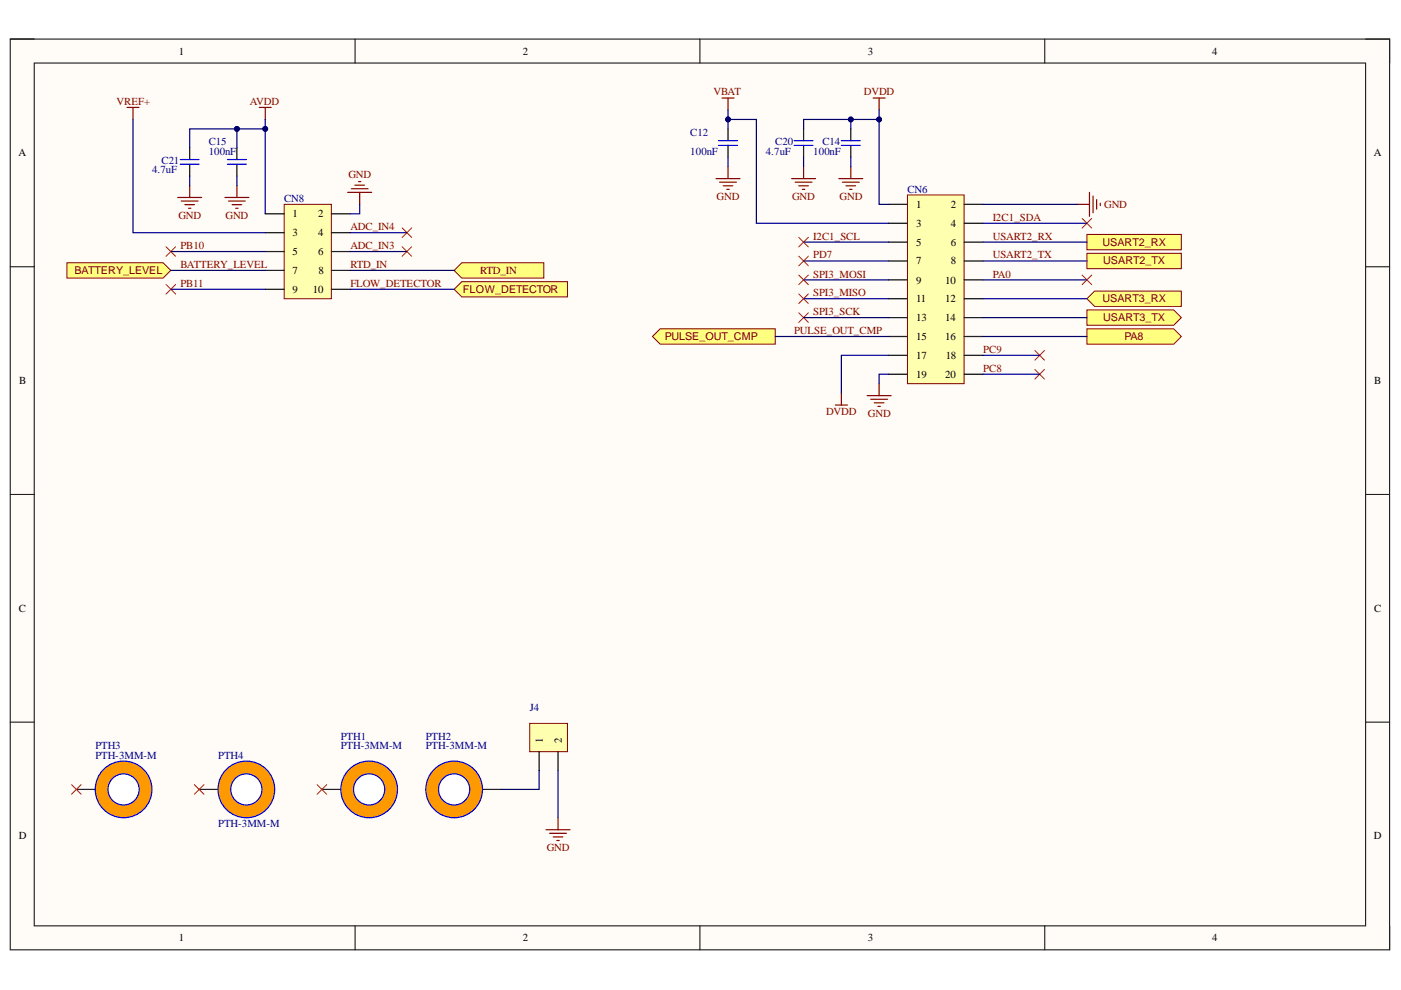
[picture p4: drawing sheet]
<svg xmlns="http://www.w3.org/2000/svg" width="297mm" height="210mm" viewBox="0 0 297 210" stroke-linecap="round" stroke-linejoin="round" font-family="sans-serif">
<path d="M2.2 8.3h292.4v193.1h-292.4z" fill-rule="evenodd" fill="#fffcf8"/>
<path d="M2.2 8.3h292.4v193.1h-292.4z" fill="none" stroke="#000" stroke-width=".21"/>
<path d="M7.3 13.4h282.2v182.9h-282.2z" fill-rule="evenodd" fill="#fffcf8"/>
<g fill="none" stroke="#000" stroke-width=".21">
<path d="M2.2 8.3h5.1M7.3 13.4h282.2v182.9h-282.2zM75.3 8.3v5.1M148.4 8.3v5.1M221.5 8.3v5.1M289.5 8.3h5.1v5.1M2.2 56.6h5.1M289.5 56.6h5.1M2.2 104.8h5.1M289.5 104.8h5.1M2.2 153.1h5.1M289.5 153.1h5.1"/>
<path d="M75.3 196.3v5.1M148.4 196.3v5.1M221.5 196.3v5.1M294.6 196.3v5.1"/>
</g>
<path d="M55 22.8h2.5M56.2 22.8v2.5M185.1 20.8h2.6M186.4 20.8v2.5M183.9 83.9h5M184.6 84.6h3.6M185.4 85.4h2M186.1 86.2h.5M186.4 81.4v2.5" fill="none" stroke="#800000" stroke-width=".25"/>
<path d="M230.4 65.7h18.4l1.7 1.6-1.7 1.7h-18.4z" fill-rule="evenodd" fill="#ffff80"/>
<path d="M230.4 65.7h18.4l1.7 1.6-1.7 1.7h-18.4z" fill="none" stroke="#800000" stroke-width=".21"/>
<path d="M230.4 63.3l1.7-1.6h18.4v3.3h-18.4z" fill-rule="evenodd" fill="#ffff80"/>
<path d="M230.4 63.3l1.7-1.6h18.4v3.3h-18.4z" fill="none" stroke="#800000" stroke-width=".21"/>
<path d="M26.9 22.8h2.6M28.2 22.8v2.5M75.2 39.3h2.1M76 38.5h.5M153.1 20.8h2.5M154.4 20.8v2.5M73.7 40.8h5.1M74.5 40h3.5M76.3 40.8v2.5" fill="none" stroke="#800000" stroke-width=".25"/>
<path d="M230.4 49.7h20.1v3.3h-20.1z" fill-rule="evenodd" fill="#ffff80"/>
<path d="M230.4 49.7h20.1v3.3h-20.1z" fill="none" stroke="#800000" stroke-width=".21"/>
<path d="M230.4 53.7h20.1v3.3h-20.1z" fill-rule="evenodd" fill="#ffff80"/>
<path d="M230.4 53.7h20.1v3.3h-20.1z" fill="none" stroke="#800000" stroke-width=".21"/>
<path d="M228.4 43.3h2.6M231 40.8v5.1M231.7 41.6v3.5M232.5 42.3v2M233.3 43.1v.5" fill="none" stroke="#800000" stroke-width=".25"/>
<path d="M154.4 27.3v2.5M154.4 30.8v2.5M16.2 167.4h4" fill="none" stroke="#000" stroke-width=".25"/>
<path d="M152.3 30.8h4.1M152.3 29.8h4.1" fill="none" stroke="#00f" stroke-width=".25"/>
<circle cx="26.2" cy="167.4" r="6" fill="#f90"/>
<circle cx="26.2" cy="167.4" r="6" fill="none" stroke="#00f" stroke-width=".25"/>
<circle cx="26.2" cy="167.4" r="3.3" fill="#fff"/>
<circle cx="26.2" cy="167.4" r="3.3" fill="none" stroke="#00f" stroke-width=".25"/>
<path d="M42.2 167.4h4" fill="none" stroke="#000" stroke-width=".25"/>
<circle cx="52.2" cy="167.4" r="6" fill="#f90"/>
<circle cx="52.2" cy="167.4" r="6" fill="none" stroke="#00f" stroke-width=".25"/>
<circle cx="52.2" cy="167.4" r="3.3" fill="#fff"/>
<circle cx="52.2" cy="167.4" r="3.3" fill="none" stroke="#00f" stroke-width=".25"/>
<path d="M68.2 167.4h4.1" fill="none" stroke="#000" stroke-width=".25"/>
<circle cx="78.3" cy="167.4" r="6" fill="#f90"/>
<circle cx="78.3" cy="167.4" r="6" fill="none" stroke="#00f" stroke-width=".25"/>
<circle cx="78.3" cy="167.4" r="3.3" fill="#fff"/>
<circle cx="78.3" cy="167.4" r="3.3" fill="none" stroke="#00f" stroke-width=".25"/>
<path d="M102.3 167.4h4" fill="none" stroke="#000" stroke-width=".25"/>
<circle cx="96.3" cy="167.4" r="6" fill="#f90"/>
<circle cx="96.3" cy="167.4" r="6" fill="none" stroke="#00f" stroke-width=".25"/>
<circle cx="96.3" cy="167.4" r="3.3" fill="#fff"/>
<circle cx="96.3" cy="167.4" r="3.3" fill="none" stroke="#00f" stroke-width=".25"/>
<path d="M15.2 166.4l2 2M17.2 166.4l-2 2M41.2 166.4l2 2M43.2 166.4l-2 2M67.2 166.4l2.1 2M69.3 166.4l-2.1 2" fill="none" stroke="#f00" stroke-width=".21"/>
<path d="M115.8 175.9h5.1M116.5 176.7h3.6M117.3 177.4h2M118.1 178.2h.5M118.3 173.4v2.5" fill="none" stroke="#800000" stroke-width=".25"/>
<path d="M140 69.7h24.4v3.3h-24.4l-1.7-1.7z" fill-rule="evenodd" fill="#ffff80"/>
<path d="M140 69.7h24.4v3.3h-24.4l-1.7-1.7z" fill="none" stroke="#800000" stroke-width=".21"/>
<path d="M180.4 27.3v2.5M180.4 30.8v2.5" fill="none" stroke="#000" stroke-width=".25"/>
<path d="M178.4 30.8h4M178.4 29.8h4" fill="none" stroke="#00f" stroke-width=".25"/>
<path d="M177.8 37.9h5.1M178.6 38.6h3.6M179.4 39.4h2M180.4 35.3v2.6M180.1 40.2h.5" fill="none" stroke="#800000" stroke-width=".25"/>
<path d="M60.2 43.3h10.1v20h-10.1z" fill-rule="evenodd" fill="#ffffb0"/>
<path d="M60.2 43.3h10.1v20h-10.1z" fill="none" stroke="#800000" stroke-width=".21"/>
<path d="M56.2 45.3h4M56.2 49.3h4M56.2 53.3h4M56.2 57.3h4M70.3 45.3h4M70.3 49.3h4M70.3 53.3h4M70.3 57.3h4M56.2 61.3h4M70.3 61.3h4" fill="none" stroke="#000" stroke-width=".25"/>
<path d="M192.4 41.3h12v40.1h-12z" fill-rule="evenodd" fill="#ffffb0"/>
<path d="M192.4 41.3h12v40.1h-12z" fill="none" stroke="#800000" stroke-width=".21"/>
<g fill="none" stroke="#000" stroke-width=".25">
<path d="M50.2 31.3v2.5M50.2 34.8v2.5M188.4 43.3h4M188.4 47.3h4M188.4 51.3h4M188.4 59.3h4M188.4 55.3h4M204.4 43.3h4M204.4 47.3h4M204.4 51.3h4M204.4 59.3h4M204.4 55.3h4"/>
<path d="M188.4 67.3h4M188.4 63.3h4M188.4 71.3h4M188.4 75.3h4M188.4 79.3h4M204.4 67.3h4M204.4 63.3h4M204.4 71.3h4M204.4 75.3h4M204.4 79.3h4"/>
</g>
<path d="M48.2 34.8h4M48.2 33.8h4" fill="none" stroke="#00f" stroke-width=".25"/>
<path d="M151.8 37.9h5.1M152.6 38.6h3.5M153.3 39.4h2.1M154.4 35.3v2.6M154.1 40.2h.5" fill="none" stroke="#800000" stroke-width=".25"/>
<path d="M96.3 61.3l1.6-1.6h22.4v3.3h-22.4z" fill-rule="evenodd" fill="#ffff80"/>
<path d="M96.3 61.3l1.6-1.6h22.4v3.3h-22.4z" fill="none" stroke="#800000" stroke-width=".21"/>
<path d="M96.3 57.3l1.6-1.6h17.4v3.3h-17.4z" fill-rule="evenodd" fill="#ffff80"/>
<path d="M96.3 57.3l1.6-1.6h17.4v3.3h-17.4z" fill="none" stroke="#800000" stroke-width=".21"/>
<path d="M14.2 55.7h20.4l1.6 1.6-1.6 1.7h-20.4z" fill-rule="evenodd" fill="#ffff80"/>
<path d="M14.2 55.7h20.4l1.6 1.6-1.6 1.7h-20.4z" fill="none" stroke="#800000" stroke-width=".21"/>
<path d="M50.2 39.3v2.6M47.7 41.9h5.1M48.4 42.6h3.6M49.2 43.4h2M50 44.2h.5" fill="none" stroke="#800000" stroke-width=".25"/>
<g fill="none" stroke="#f00" stroke-width=".21">
<path d="M35.2 52.3l2 2M37.2 52.3l-2 2M85.3 48.3l2 2M85.3 52.3l2 2M87.3 48.3l-2 2M87.3 52.3l-2 2M169.4 50.3l2 2.1M169.4 54.3l2 2.1M169.4 58.3l2 2.1M171.4 50.3l-2 2.1M171.4 54.3l-2 2.1M171.4 58.3l-2 2.1"/>
<path d="M229.4 58.3l2.1 2.1M229.4 46.3l2.1 2.1M231.5 58.3l-2.1 2.1M231.5 46.3l-2.1 2.1M35.2 60.3l2 2.1M37.2 60.3l-2 2.1M169.4 62.3l2 2.1M169.4 66.3l2 2.1M171.4 62.3l-2 2.1M171.4 66.3l-2 2.1M219.4 74.3l2 2.1M219.4 78.3l2 2.1"/>
<path d="M221.4 74.3l-2 2.1M221.4 78.3l-2 2.1"/>
</g>
<path d="M230.4 69.7h18.4l1.7 1.6-1.7 1.7h-18.4z" fill-rule="evenodd" fill="#ffff80"/>
<path d="M230.4 69.7h18.4l1.7 1.6-1.7 1.7h-18.4z" fill="none" stroke="#800000" stroke-width=".21"/>
<path d="M112.3 153.4h8v6h-8z" fill-rule="evenodd" fill="#ffffb0"/>
<path d="M112.3 153.4h8v6h-8z" fill="none" stroke="#800000" stroke-width=".21"/>
<path d="M40.2 31.3v2.5M40.2 34.8v2.5M170.4 27.3v2.5M170.4 30.8v2.5M114.3 159.4v4M118.3 159.4v4" fill="none" stroke="#000" stroke-width=".25"/>
<path d="M167.8 37.9h5.1M168.6 38.6h3.6M169.4 39.4h2M170.4 35.3v2.6M170.1 40.2h.5M177.1 85.9h2.6M178.4 83.3v2.6" fill="none" stroke="#800000" stroke-width=".25"/>
<path d="M38.2 34.8h4M38.2 33.8h4M168.4 30.8h4M168.4 29.8h4" fill="none" stroke="#00f" stroke-width=".25"/>
<path d="M28.2 25.3v24h28M56.2 27.3h-6v4M180.4 33.3v2M36.2 57.3h20M36.2 53.3h20M36.2 61.3h20" fill="none" stroke="#000080" stroke-width=".25"/>
<circle cx="50.2" cy="27.3" r=".51" fill="#000080"/>
<circle cx="50.2" cy="27.3" r=".51" fill="none" stroke="#000080" stroke-width=".21"/>
<circle cx="56.2" cy="27.3" r=".51" fill="#000080"/>
<circle cx="56.2" cy="27.3" r=".51" fill="none" stroke="#000080" stroke-width=".21"/>
<path d="M154.4 25.3h6v22h28M74.3 57.3h22M74.3 53.3h12M74.3 49.3h12M76.3 43.3v2h-2M74.3 61.3h22M114.3 163.4v4h-8" fill="none" stroke="#000080" stroke-width=".25"/>
<circle cx="154.4" cy="25.3" r=".51" fill="#000080"/>
<circle cx="154.4" cy="25.3" r=".51" fill="none" stroke="#000080" stroke-width=".21"/>
<path d="M180.4 25.3h-10v2M170.4 59.3h18M170.4 55.3h18M170.4 51.3h18M164.4 71.3h24M170.4 67.3h18M170.4 63.3h18" fill="none" stroke="#000080" stroke-width=".25"/>
<circle cx="180.4" cy="25.3" r=".51" fill="#000080"/>
<circle cx="180.4" cy="25.3" r=".51" fill="none" stroke="#000080" stroke-width=".21"/>
<path d="M186.4 25.3h-6v2M188.4 75.3h-10v8" fill="none" stroke="#000080" stroke-width=".25"/>
<circle cx="180.4" cy="25.3" r=".51" fill="#000080"/>
<circle cx="180.4" cy="25.3" r=".51" fill="none" stroke="#000080" stroke-width=".21"/>
<circle cx="186.4" cy="25.3" r=".51" fill="#000080"/>
<circle cx="186.4" cy="25.3" r=".51" fill="none" stroke="#000080" stroke-width=".21"/>
<path d="M186.4 23.3v20h2M188.4 79.3h-2v2.1" fill="none" stroke="#000080" stroke-width=".25"/>
<circle cx="186.4" cy="25.3" r=".51" fill="#000080"/>
<circle cx="186.4" cy="25.3" r=".51" fill="none" stroke="#000080" stroke-width=".21"/>
<path d="M50.2 37.3v2M56.2 25.3v20M208.4 59.3h22M208.4 55.3h22M208.4 51.3h22M208.4 47.3h22M208.4 43.3h20M208.4 79.3h12M208.4 75.3h12M208.4 71.3h22M208.4 67.3h22M208.4 63.3h22" fill="none" stroke="#000080" stroke-width=".25"/>
<circle cx="56.2" cy="27.3" r=".51" fill="#000080"/>
<circle cx="56.2" cy="27.3" r=".51" fill="none" stroke="#000080" stroke-width=".21"/>
<path d="M154.4 23.3v4M154.4 33.3v2M118.3 163.4v10" fill="none" stroke="#000080" stroke-width=".25"/>
<circle cx="154.4" cy="25.3" r=".51" fill="#000080"/>
<circle cx="154.4" cy="25.3" r=".51" fill="none" stroke="#000080" stroke-width=".21"/>
<path d="M50.2 27.3h-10v4M170.4 33.3v2" fill="none" stroke="#000080" stroke-width=".25"/>
<path d="M40.2 39.3v2.6M37.7 41.9h5.1M38.4 42.6h3.6M39.2 43.4h2M40 44.2h.5" fill="none" stroke="#800000" stroke-width=".25"/>
<circle cx="50.2" cy="27.3" r=".51" fill="#000080"/>
<circle cx="50.2" cy="27.3" r=".51" fill="none" stroke="#000080" stroke-width=".21"/>
<path d="M40.2 37.3v2" fill="none" stroke="#000080" stroke-width=".25"/>
<g font-size="2.3">
<text x="37.9" y="11.6">1</text>
<text x="110.8" y="11.6">2</text>
<text x="184" y="11.6">3</text>
<text x="257" y="11.6">4</text>
<text x="3.9" y="33.1">A</text>
<text x="291.3" y="33.1">A</text>
<text x="62" y="46.1">1</text>
<text x="67.4" y="46.1">2</text>
<text x="194.2" y="44.1">1</text>
<text x="201.6" y="44.1">2</text>
<text x="62" y="50.1">3</text>
<text x="67.4" y="50.1">4</text>
<text x="194.2" y="48.1">3</text>
<text x="194.2" y="52.1">5</text>
<text x="201.6" y="48.1">4</text>
<text x="201.6" y="52.1">6</text>
<text x="62" y="54.1">5</text>
<text x="62" y="58.1">7</text>
<text x="67.4" y="54.1">6</text>
<text x="67.5" y="58.1">8</text>
<text x="194.2" y="56.1">7</text>
<text x="201.6" y="56.1">8</text>
<text x="62" y="62.1">9</text>
<text x="66.3" y="62.1">10</text>
<text x="194.2" y="60.1">9</text>
<text x="194.2" y="64.1">11</text>
<text x="200.4" y="60.1">10</text>
<text x="200.4" y="64.1">12</text>
<text x="194.2" y="68.1">13</text>
<text x="200.4" y="68.1">14</text>
<text x="194.2" y="72.1">15</text>
<text x="194.2" y="76.1">17</text>
<text x="200.4" y="72.1">16</text>
<text x="200.5" y="76.1">18</text>
<text x="4.1" y="81.4">B</text>
<text x="194.2" y="80.1">19</text>
<text x="200.4" y="80.1">20</text>
<text x="291.4" y="81.4">B</text>
<text x="4" y="129.7">C</text>
<text x="291.4" y="129.7">C</text>
<text x="115.1" y="157.6" transform="rotate(-90 115.1 157.6)">1</text>
<text x="119.1" y="157.6" transform="rotate(-90 119.1 157.6)">2</text>
<text x="4" y="178">D</text>
<text x="291.3" y="178">D</text>
<text x="37.9" y="199.6">1</text>
<text x="110.8" y="199.6">2</text>
<text x="184" y="199.6">3</text>
<text x="257" y="199.6">4</text>
</g>
<g font-size="2.3" fill="#800000">
<text x="24.7" y="22.2">VREF+</text>
<text x="53" y="22.2">AVDD</text>
<text x="151.3" y="20.2">VBAT</text>
<text x="183.2" y="20.2">DVDD</text>
<text x="73.9" y="37.7">GND</text>
<text x="37.8" y="46.4">GND</text>
<text x="47.8" y="46.4">GND</text>
<text x="151.9" y="42.4">GND</text>
<text x="167.9" y="42.4">GND</text>
<text x="178" y="42.4">GND</text>
<text x="210.5" y="46.8">I2C1_SDA</text>
<text x="234.1" y="44.1">GND</text>
<text x="38.2" y="52.8">PB10</text>
<text x="74.3" y="48.8">ADC_IN4</text>
<text x="74.3" y="52.8">ADC_IN3</text>
<text x="172.4" y="50.8">I2C1_SCL</text>
<text x="210.5" y="50.8">USART2_RX</text>
<text x="233.8" y="52.1">USART2_RX</text>
<text x="15.8" y="58.1">BATTERY_LEVEL</text>
<text x="38.2" y="56.8">BATTERY_LEVEL</text>
<text x="74.3" y="56.8">RTD_IN</text>
<text x="101.8" y="58.1">RTD_IN</text>
<text x="172.4" y="58.8">SPI3_MOSI</text>
<text x="172.4" y="54.8">PD7</text>
<text x="210.5" y="54.8">USART2_TX</text>
<text x="210.5" y="58.8">PA0</text>
<text x="233.9" y="56.1">USART2_TX</text>
<text x="38.2" y="60.8">PB11</text>
<text x="74.3" y="60.8">FLOW_DETECTOR</text>
<text x="98.1" y="62.1">FLOW_DETECTOR</text>
<text x="172.4" y="62.8">SPI3_MISO</text>
<text x="233.8" y="64.1">USART3_RX</text>
<text x="168.4" y="70.8">PULSE_OUT_CMP</text>
<text x="172.4" y="66.8">SPI3_SCK</text>
<text x="233.9" y="68.1">USART3_TX</text>
<text x="140.9" y="72.1">PULSE_OUT_CMP</text>
<text x="208.5" y="74.8">PC9</text>
<text x="238.4" y="72.1">PA8</text>
<text x="208.5" y="78.8">PC8</text>
<text x="175.1" y="87.9">DVDD</text>
<text x="184" y="88.4">GND</text>
<text x="115.9" y="180.5">GND</text>
</g>
<g font-size="2.3" fill="#000080">
<text x="146.4" y="28.8">C12</text>
<text x="34.3" y="34.8">C21</text>
<text x="44.2" y="30.8">C15</text>
<text x="44.2" y="32.8">100nF</text>
<text x="146.4" y="32.8">100nF</text>
<text x="162.4" y="32.8">4.7uF</text>
<text x="164.4" y="30.8">C20</text>
<text x="172.4" y="32.8">100nF</text>
<text x="174.4" y="30.8">C14</text>
<text x="32.2" y="36.8">4.7uF</text>
<text x="192.4" y="40.8">CN6</text>
<text x="60.2" y="42.8">CN8</text>
<text x="112.4" y="150.8">J4</text>
<text x="20.2" y="158.8">PTH3</text>
<text x="20.2" y="160.9">PTH-3MM-M</text>
<text x="46.3" y="160.9">PTH4</text>
<text x="72.3" y="156.8">PTH1</text>
<text x="72.3" y="158.8">PTH-3MM-M</text>
<text x="90.3" y="156.8">PTH2</text>
<text x="90.3" y="158.8">PTH-3MM-M</text>
<text x="46.3" y="175.4">PTH-3MM-M</text>
</g>
</svg>
